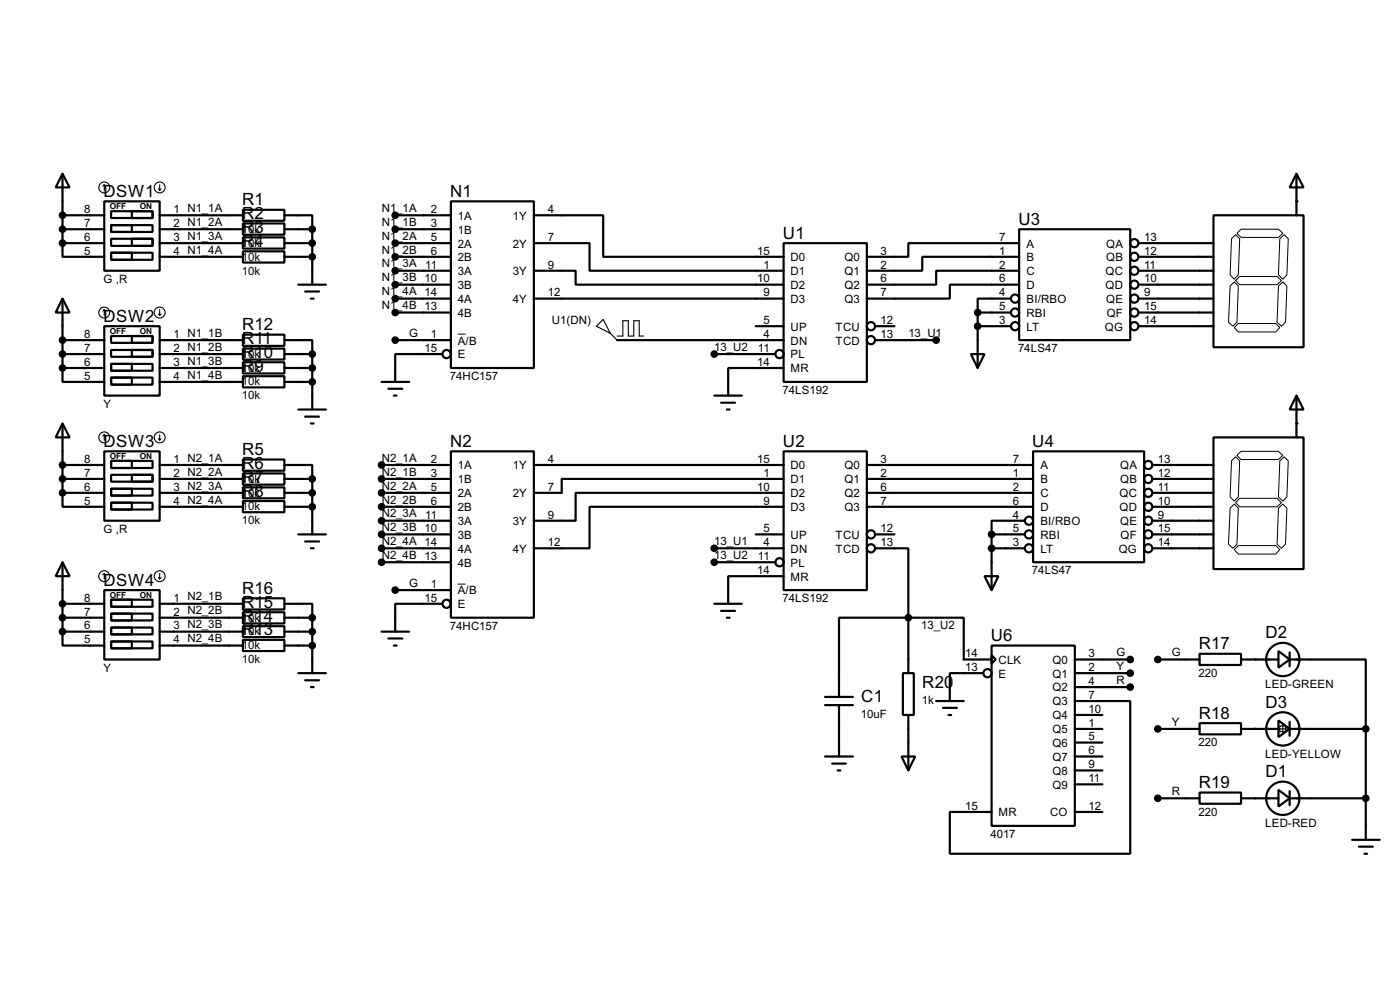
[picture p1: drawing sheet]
<svg xmlns="http://www.w3.org/2000/svg" width="256mm" height="180mm" viewBox="0 0 256 180" stroke-linecap="round" stroke-linejoin="round" font-family="sans-serif">
<g fill="none" stroke="#000" stroke-width=".4">
<path d="M11.5 31.8l1.3 2.5h-2.6zM11.5 39.4h7.6M11.5 31.8v12.7M19.1 36.9h10.2v12.7h-10.2zM20.4 38.7h7.6v1.2h-7.6zM24.2 38.7h3.8v1.2h-3.8zM29.3 39.4h15.2M44.5 38.4h7.6v2h-7.6zM52.1 39.4h5.1v2.6M72.4 39.4h10.2M82.6 36.9h15.2v30.5h-15.2zM97.8 39.4h12.7v7.6h33.1"/>
<path d="M222.3 39.4h16.5v24.2h-16.5zM237.5 31.8l1.3 2.5h-2.5zM237.5 31.8v7.6M11.5 54.7l1.3 2.5h-2.6zM11.5 44.5v2.5h7.6M11.5 44.5h7.6M11.5 54.7v12.7M11.5 42h7.6M19.1 59.7h10.2v12.7h-10.2zM20.4 41.2h7.6v1.3h-7.6zM20.4 41.2h3.8v1.3h-3.8zM20.4 43.7h7.6v1.3h-7.6z"/>
<path d="M20.4 46.3h7.6v1.3h-7.6zM20.4 46.3h3.8v1.3h-3.8zM24.2 43.7h3.8v1.3h-3.8zM29.3 44.5h15.2M29.3 47h15.2M29.3 42h15.2M44.5 40.9h7.6v2.1h-7.6zM44.5 43.5h7.6v2h-7.6zM44.5 46h7.6v2.1h-7.6zM52.1 44.5h5.1M52.1 47h5.1M52.1 42h5.1"/>
<path d="M54.7 52.1h5M55.9 53.4h2.6M57 54.7h.5M57.2 42v10.1M72.4 54.7h10.2M72.4 44.5h10.2M72.4 47h10.2M72.4 49.6h10.2M72.4 52.1h10.2M72.4 57.2h10.2M72.4 42h10.2M97.8 44.5h10.2v5.1h35.6"/>
<path d="M97.8 49.6h7.7v2.5h38.1M97.8 54.7h45.8M138.5 59.7h5.1M143.6 44.5h15.2v25.4h-15.2zM160.3 59.7h3.6M179.1 57.2h6.1M179.1 59.7h6.1M179.1 57.2v10.2M185.2 54.7h-6.1v2.5M186.7 42h20.4v20.3h-20.4zM186.7 44.5h-20.3v2.5h-7.6M186.7 47h-17.7v2.6h-10.2"/>
<path d="M186.7 49.6h-15.2v2.5h-12.7M186.7 52.1h-12.7v2.6h-15.2M208.6 54.7h13.7M208.6 44.5h13.7M208.6 47h13.7M208.6 49.6h13.7M208.6 52.1h13.7M208.6 57.2h13.7M208.6 59.7h13.7M11.5 77.5l1.3 2.6h-2.6zM11.5 67.4v2.5h7.6M11.5 62.3h7.6"/>
<path d="M11.5 64.8h7.6M11.5 77.5v12.7M11.5 67.4h7.6M20.4 61.5h7.6v1.3h-7.6zM20.4 64.1h7.6v1.2h-7.6zM20.4 66.6h7.6v1.3h-7.6zM20.4 66.6h3.8v1.3h-3.8zM20.4 69.1h7.6v1.3h-7.6zM20.4 69.1h3.8v1.3h-3.8zM24.2 61.5h3.8v1.3h-3.8zM24.2 64.1h3.8v1.2h-3.8zM29.3 62.3h15.2"/>
<path d="M29.3 64.8h15.2M29.3 67.4h15.2M29.3 69.9h15.2M44.5 68.9h7.6v2h-7.6zM44.5 66.3h7.6v2.1h-7.6zM44.5 63.8h7.6v2h-7.6zM44.5 61.3h7.6v2h-7.6zM52.1 62.3h5.1v2.5M52.1 64.8h5.1M52.1 67.4h5.1M52.1 69.9h5.1M54.7 75h5"/>
<path d="M55.9 76.3h2.6M57 77.5h.5M57.2 64.8v10.2M69.9 69.9h5.1M71.2 71.2h2.5M72.2 72.4h.5M72.4 62.3h10.2M81.1 64.8h-8.7v5.1M113.1 62.3h30.5M130.9 64.8h11.1M130.9 72.4h5M132.1 73.7h2.6"/>
<path d="M133.2 75h.5M143.6 67.4h-10.2v5M160.3 62.3h11.2M177.9 64.8h2.5l-1.3 2.6zM237.5 72.4l1.3 2.6h-2.5zM237.5 72.4v7.7M11.5 90.2v2.6h7.6M11.5 85.1h7.6M11.5 87.7h7.6M11.5 90.2h7.6M19.1 82.6h10.2v12.7h-10.2zM20.4 84.4h7.6v1.3h-7.6z"/>
<path d="M20.4 84.4h3.8v1.3h-3.8zM20.4 86.9h7.6v1.3h-7.6zM20.4 89.5h7.6v1.2h-7.6zM20.4 89.5h3.8v1.2h-3.8zM20.4 92h7.6v1.3h-7.6zM20.4 92h3.8v1.3h-3.8zM24.2 86.9h3.8v1.3h-3.8zM29.3 85.1h15.2M29.3 87.7h15.2M29.3 90.2h15.2M29.3 92.8h15.2M44.5 84.1h7.6v2.1h-7.6z"/>
<path d="M44.5 86.7h7.6v2h-7.6zM44.5 89.2h7.6v2h-7.6zM44.5 91.7h7.6v2.1h-7.6zM52.1 85.1h5.1v2.6M52.1 87.7h5.1M52.1 90.2h5.1M52.1 92.8h5.1M54.7 97.8h5M55.9 99.1h2.6M57.2 87.7v10.1M69.9 85.1h12.7M69.9 87.7h12.7"/>
<path d="M69.9 90.2h12.7M69.9 92.8h12.7M69.9 95.3h12.7M69.9 97.8h12.7M82.6 82.6h15.2v30.5h-15.2zM97.8 85.1h45.8M138.5 97.8h5.1M143.6 82.6h15.2v25.4h-15.2zM143.6 87.7h-40.7v2.5h-5.1M143.6 90.2h-38.1v5.1h-7.7M143.6 92.8h-35.6v7.6h-10.2M158.8 85.1h30.5"/>
<path d="M158.8 87.7h30.5M158.8 90.2h30.5M158.8 92.8h30.5M160.3 97.8h3.6M181.7 97.8h6.1M181.7 97.8v10.2M187.8 95.3h-6.1v2.5M189.3 82.6h20.3v20.3h-20.3zM211.1 85.1h11.2M211.1 87.7h11.2M211.1 90.2h11.2M211.1 92.8h11.2"/>
<path d="M211.1 95.3h11.2M211.1 97.8h11.2M222.3 80.1h16.5v24.1h-16.5zM11.5 102.9l1.3 2.6h-2.6zM11.5 115.6v2.6h7.6M11.5 102.9v12.7M11.5 110.5h7.6M11.5 115.6h7.6M11.5 113.1h7.6M19.1 108h10.2v12.7h-10.2zM20.4 109.8h7.6v1.3h-7.6zM20.4 109.8h3.8v1.3h-3.8z"/>
<path d="M20.4 112.3h7.6v1.3h-7.6zM20.4 112.3h3.8v1.3h-3.8zM20.4 114.9h7.6v1.2h-7.6zM20.4 114.9h3.8v1.2h-3.8zM20.4 117.4h7.6v1.3h-7.6zM20.4 117.4h3.8v1.3h-3.8zM29.3 110.5h15.2M29.3 115.6h15.2M29.3 113.1h15.2M29.3 118.2h15.2M44.5 117.1h7.6v2.1h-7.6zM44.5 114.6h7.6v2h-7.6z"/>
<path d="M44.5 112.1h7.6v2h-7.6zM44.5 109.5h7.6v2.1h-7.6zM52.1 110.5h5.1v2.6M52.1 115.6h5.1M52.1 113.1h5.1M52.1 118.2h5.1M57 100.4h.5M57.2 113.1v10.1M69.9 100.4h12.7M69.9 102.9h12.7M69.9 115.6h5.1M71.2 116.9h2.5"/>
<path d="M72.2 118.2h.5M72.4 108h10.2M81.1 110.5h-8.7v5.1M130.9 100.4h12.7M130.9 102.9h11.1M130.9 110.5h5M132.1 111.8h2.6M133.2 113.1h.5M143.6 105.5h-10.2v5M160.3 100.4h6.1v12.7M166.4 113.1h-12.7v14.5M166.4 113.1h10.2v7.6h5.1"/>
<path d="M166.4 113.1v10.1M180.4 105.5h2.5l-1.2 2.5zM181.7 118.2h15.2v33h-15.2zM181.7 119.9l.7 .8-.7 .8zM181.7 100.4h6.1M211.1 100.4h11.2M219.8 119.7h7.6v2h-7.6zM234.2 119.2l2.1 1.5-2.1 1.5zM236.3 119.4v2.6M54.7 123.2h5M55.9 124.5h2.6M57 125.8h.5"/>
<path d="M151.2 127.6h5.1M151.2 129.1h5.1M151.2 138.5h5.1M152.5 139.8h2.5M153.7 129.1v9.4M165.2 138.5h2.5l-1.3 2.5zM165.4 123.2h2v7.7h-2zM166.4 130.9v10.1M171.5 128.3h5.1M172.8 129.6h2.5M173.8 130.9h.5M180.1 123.2h-6.1v5.1"/>
<path d="M196.9 128.3h10.2v28h-33.1v-7.7h7.7M196.9 133.4h5.1M196.9 120.7h10.2M196.9 123.2h10.2M196.9 125.8h10.2M196.9 130.9h5.1M196.9 138.5h5.1M196.9 135.9h5.1M212.1 133.4h7.7M212.1 120.7h7.7M219.8 132.4h7.6v2h-7.6zM227.4 133.4h6.8"/>
<path d="M227.4 120.7h6.8M234.2 131.9l2.1 1.5-2.1 1.5zM236.3 120.7h13.9v12.7M236.3 133.4h13.9M236.3 132.1v2.6M250.2 133.4v20.3M153.5 141h.5M196.9 141h5.1M196.9 148.6h5.1M196.9 143.6h5.1M212.1 146.1h7.7M219.8 145.1h7.6v2h-7.6z"/>
<path d="M227.4 146.1h6.8M234.2 144.6l2.1 1.5-2.1 1.5zM236.3 146.1h13.9M236.3 144.8v2.6M247.7 153.7h5.1M249 155h2.5M250 156.3h.5"/>
<circle cx="159.5" cy="59.7" r=".75"/>
<circle cx="185.9" cy="54.7" r=".75"/>
<circle cx="185.9" cy="57.2" r=".75"/>
<circle cx="185.9" cy="59.7" r=".75"/>
<circle cx="207.8" cy="54.7" r=".75"/>
<circle cx="207.8" cy="57.2" r=".75"/>
<circle cx="207.8" cy="59.7" r=".75"/>
<circle cx="207.8" cy="52.1" r=".75"/>
<circle cx="207.8" cy="47" r=".75"/>
<circle cx="207.8" cy="49.6" r=".75"/>
<circle cx="207.8" cy="44.5" r=".75"/>
<circle cx="81.8" cy="64.8" r=".75"/>
<circle cx="142.8" cy="64.8" r=".75"/>
<circle cx="159.5" cy="62.3" r=".75"/>
<circle cx="159.5" cy="97.8" r=".75"/>
<circle cx="188.5" cy="95.3" r=".75"/>
<circle cx="188.5" cy="97.8" r=".75"/>
<circle cx="210.3" cy="85.1" r=".75"/>
<circle cx="210.3" cy="90.2" r=".75"/>
<circle cx="210.3" cy="97.8" r=".75"/>
<circle cx="210.3" cy="95.3" r=".75"/>
<circle cx="210.3" cy="87.7" r=".75"/>
<circle cx="210.3" cy="92.8" r=".75"/>
<circle cx="81.8" cy="110.5" r=".75"/>
<circle cx="142.8" cy="102.9" r=".75"/>
<circle cx="159.5" cy="100.4" r=".75"/>
<circle cx="188.5" cy="100.4" r=".75"/>
<circle cx="210.3" cy="100.4" r=".75"/>
<circle cx="180.9" cy="123.2" r=".75"/>
<circle cx="235" cy="120.7" r="3.1"/>
<circle cx="235" cy="133.4" r="3.1"/>
<circle cx="235" cy="146.1" r="3.1"/>
</g>
<g fill="#000">
<circle cx="237.5" cy="36.9" r=".2"/>
<circle cx="237.5" cy="77.5" r=".2"/>
<circle cx="229.9" cy="133.4" r=".2"/>
<circle cx="229.9" cy="120.7" r=".2"/>
<circle cx="229.9" cy="146.1" r=".2"/>
</g>
<g fill="none" stroke="#000" stroke-width=".18">
<path d="M225.4 52.4l.7-.8 .8 .8-.3 6.6-.7 .7-.8-.7zM225.6 43.7l.8-.7 .7 .7-.2 6.6-.8 .8-.7-.8zM226.1 60l.8-.8h6.8l.8 .8-.8 .8h-6.8zM226.4 51.4l.7-.8h6.9l.8 .8-.8 .7h-6.9zM226.6 42.7l.8-.7h6.8l.8 .7-.8 .8h-6.8zM234.2 52.4l.8-.8 .8 .8-.3 6.6-.7 .7-.8-.7zM234.5 43.7l.8-.7 .7 .7-.2 6.6-.8 .8-.8-.8zM83.9 61.2h1.4M225.4 93l.7-.7 .8 .7-.3 6.6-.7 .8-.8-.8zM225.6 84.4l.8-.8 .7 .8-.2 6.6-.8 .7-.7-.7zM226.6 83.4l.8-.8h6.8l.8 .8-.8 .7h-6.8zM227.1 91.2h6.9l.8 .8-.8 .8h-6.9l-.7-.8z"/>
<path d="M234.2 93l.8-.7 .8 .7-.3 6.6-.7 .8-.8-.8zM234.5 84.4l.8-.8 .7 .8-.2 6.6-.8 .7-.8-.7zM83.9 106.9h1.4M226.1 100.6l.8-.7h6.8l.8 .7-.8 .8h-6.8z"/>
</g>
<g fill="none" stroke="#000" stroke-width=".2">
<path d="M19.1 33.8l-.2 .3M19.1 33.8l.3 .3M19.1 33.8v1.1M29 34.6l.3 .3M29.3 33.8v1.1M29.5 34.6l-.2 .3M19.1 56.7v1M19.1 56.7l-.2 .3M19.1 56.7l.3 .3M29 57.5l.3 .2M29.3 56.7v1M29.5 57.5l-.2 .2"/>
<path d="M109.3 59.7l1.2-1.2 1.3 2.5zM19.1 79.6v1M19.1 79.6l-.2 .2M19.1 79.6l.3 .2M29.3 79.6v1M111.8 61l1.3 1.3M113.1 61.5h1v-2.8h1v2.8h1v-2.8h1v2.8h.8M29 80.3l.3 .3M29.5 80.3l-.2 .3M19.1 105v1M19.1 105l-.2 .2M19.1 105l.3 .2"/>
<path d="M29 105.7l.3 .3M29.3 105v1M29.5 105.7l-.2 .3M234 133.4h2M234.5 132.9h1v1h-1zM235 132.4v2"/>
<circle cx="19.1" cy="34.3" r="1"/>
<circle cx="29.2" cy="34.3" r="1"/>
<circle cx="19.1" cy="57.2" r="1"/>
<circle cx="29.2" cy="57.2" r="1"/>
<circle cx="19.1" cy="80.1" r="1"/>
<circle cx="29.2" cy="80.1" r="1"/>
<circle cx="19.1" cy="105.5" r="1"/>
<circle cx="29.2" cy="105.5" r="1"/>
</g>
<g fill="#000" stroke="#000" stroke-width=".4">
<circle cx="11.4" cy="39.4" r=".5"/>
<circle cx="72.4" cy="39.4" r=".5"/>
<circle cx="11.4" cy="44.5" r=".5"/>
<circle cx="11.4" cy="42" r=".5"/>
<circle cx="57.2" cy="44.5" r=".5"/>
<circle cx="57.2" cy="47" r=".5"/>
<circle cx="57.2" cy="42" r=".5"/>
<circle cx="72.4" cy="47" r=".5"/>
<circle cx="72.4" cy="49.6" r=".5"/>
<circle cx="72.4" cy="44.5" r=".5"/>
<circle cx="72.4" cy="42" r=".5"/>
<circle cx="72.4" cy="54.7" r=".5"/>
<circle cx="72.4" cy="52.1" r=".5"/>
<circle cx="72.4" cy="57.2" r=".5"/>
<circle cx="179.1" cy="59.7" r=".5"/>
<circle cx="179.1" cy="57.2" r=".5"/>
<circle cx="11.4" cy="67.4" r=".5"/>
<circle cx="11.4" cy="64.8" r=".5"/>
<circle cx="11.4" cy="62.3" r=".5"/>
<circle cx="57.2" cy="64.8" r=".5"/>
<circle cx="57.2" cy="67.4" r=".5"/>
<circle cx="57.2" cy="69.9" r=".5"/>
<circle cx="72.4" cy="62.3" r=".5"/>
<circle cx="130.8" cy="64.8" r=".5"/>
<circle cx="171.5" cy="62.3" r=".5"/>
<circle cx="11.4" cy="90.2" r=".5"/>
<circle cx="11.4" cy="85.1" r=".5"/>
<circle cx="11.4" cy="87.7" r=".5"/>
<circle cx="57.2" cy="87.7" r=".5"/>
<circle cx="57.2" cy="92.8" r=".5"/>
<circle cx="57.2" cy="90.2" r=".5"/>
<circle cx="69.9" cy="85.1" r=".5"/>
<circle cx="69.9" cy="97.8" r=".5"/>
<circle cx="69.9" cy="87.7" r=".5"/>
<circle cx="69.9" cy="92.8" r=".5"/>
<circle cx="69.9" cy="95.3" r=".5"/>
<circle cx="69.9" cy="90.2" r=".5"/>
<circle cx="181.6" cy="97.8" r=".5"/>
<circle cx="11.4" cy="115.6" r=".5"/>
<circle cx="11.4" cy="110.5" r=".5"/>
<circle cx="11.4" cy="113.1" r=".5"/>
<circle cx="57.2" cy="118.2" r=".5"/>
<circle cx="57.2" cy="113.1" r=".5"/>
<circle cx="57.2" cy="115.6" r=".5"/>
<circle cx="69.9" cy="102.9" r=".5"/>
<circle cx="69.9" cy="100.4" r=".5"/>
<circle cx="72.4" cy="108" r=".5"/>
<circle cx="130.8" cy="102.9" r=".5"/>
<circle cx="130.8" cy="100.4" r=".5"/>
<circle cx="166.4" cy="113.1" r=".5"/>
<circle cx="181.6" cy="100.4" r=".5"/>
<circle cx="207" cy="125.8" r=".5"/>
<circle cx="207" cy="120.7" r=".5"/>
<circle cx="207" cy="123.2" r=".5"/>
<circle cx="212.1" cy="120.7" r=".5"/>
<circle cx="212.1" cy="133.4" r=".5"/>
<circle cx="250.2" cy="133.4" r=".5"/>
<circle cx="212.1" cy="146.1" r=".5"/>
<circle cx="250.2" cy="146.1" r=".5"/>
</g>
<g font-size="3.5">
<text x="19" y="36">DSW1</text>
<text x="44.4" y="37.6">R1</text>
<text x="44.4" y="40.1">R2</text>
<text x="82.5" y="36">N1</text>
<text x="186.6" y="41.2">U3</text>
<text x="44.4" y="42.7">R3</text>
<text x="44.4" y="45.2">R4</text>
<text x="143.4" y="43.7">U1</text>
<text x="19" y="58.9">DSW2</text>
<text x="44.4" y="65.5">R10</text>
<text x="44.4" y="63">R11</text>
<text x="44.4" y="60.5">R12</text>
<text x="44.4" y="68.1">R9</text>
<text x="19" y="81.8">DSW3</text>
<text x="44.4" y="83.3">R5</text>
<text x="82.5" y="81.8">N2</text>
<text x="143.4" y="81.8">U2</text>
<text x="189.1" y="81.8">U4</text>
<text x="44.4" y="85.9">R6</text>
<text x="44.4" y="88.4">R7</text>
<text x="44.4" y="90.9">R8</text>
<text x="19" y="107.2">DSW4</text>
<text x="44.4" y="113.8">R14</text>
<text x="44.4" y="111.3">R15</text>
<text x="44.4" y="108.7">R16</text>
<text x="44.4" y="116.3">R13</text>
<text x="181.5" y="117.4">U6</text>
<text x="219.6" y="118.9">R17</text>
<text x="231.8" y="116.9">D2</text>
<text x="169" y="125.9">R20</text>
<text x="157.8" y="128.5">C1</text>
<text x="219.6" y="131.6">R18</text>
<text x="231.8" y="129.6">D3</text>
<text x="231.8" y="142.3">D1</text>
<text x="219.6" y="144.3">R19</text>
</g>
<g font-size="2.4">
<text x="15.4" y="39">8</text>
<text x="15.4" y="41.6">7</text>
<text x="31.8" y="39">1 N1_1A</text>
<text x="31.8" y="41.6">2 N1_2A</text>
<text x="69.9" y="41.3">N1_1B</text>
<text x="69.9" y="38.8">N1_1A</text>
<text x="78.9" y="39">2</text>
<text x="78.9" y="41.6">3</text>
<text x="83.9" y="40.2">1A</text>
<text x="94" y="40.2">1Y</text>
<text x="100.4" y="39">4</text>
<text x="15.4" y="44.1">6</text>
<text x="15.4" y="46.6">5</text>
<text x="31.8" y="44.1">3 N1_3A</text>
<text x="31.8" y="46.6">4 N1_4A</text>
<text x="44.3" y="42.6">10k</text>
<text x="44.3" y="45.2">10k</text>
<text x="44.3" y="47.7">10k</text>
<text x="69.9" y="46.4">N1_2B</text>
<text x="69.9" y="43.9">N1_2A</text>
<text x="78.9" y="44.1">5</text>
<text x="78.9" y="46.6">6</text>
<text x="83.9" y="42.7">1B</text>
<text x="83.9" y="45.3">2A</text>
<text x="83.9" y="47.8">2B</text>
<text x="94" y="45.3">2Y</text>
<text x="100.4" y="44.1">7</text>
<text x="138.7" y="46.6">15</text>
<text x="144.8" y="47.8">D0</text>
<text x="154.7" y="47.8">Q0</text>
<text x="161.3" y="46.6">3</text>
<text x="183.1" y="44.1">7</text>
<text x="183.1" y="46.6">1</text>
<text x="188" y="45.3">A</text>
<text x="188" y="47.8">B</text>
<text x="202.6" y="45.3">QA</text>
<text x="202.6" y="47.8">QB</text>
<text x="209.6" y="44.1">13</text>
<text x="209.6" y="46.6">12</text>
<text x="18.9" y="51.8">G ,R</text>
<text x="44.3" y="50.3">10k</text>
<text x="69.9" y="51.5">N1_3B 10</text>
<text x="69.9" y="49">N1_3A 11</text>
<text x="83.9" y="50.4">3A</text>
<text x="83.9" y="52.9">3B</text>
<text x="94" y="50.4">3Y</text>
<text x="100.4" y="49.2">9</text>
<text x="138.7" y="51.7">10</text>
<text x="139.9" y="49.2">1</text>
<text x="144.8" y="50.4">D1</text>
<text x="144.8" y="52.9">D2</text>
<text x="154.7" y="50.4">Q1</text>
<text x="154.7" y="52.9">Q2</text>
<text x="161.3" y="49.2">2</text>
<text x="161.3" y="51.7">6</text>
<text x="183.1" y="49.2">2</text>
<text x="183.1" y="51.7">6</text>
<text x="188" y="50.4">C</text>
<text x="188" y="52.9">D</text>
<text x="202.5" y="50.4">QC</text>
<text x="202.5" y="52.9">QD</text>
<text x="209.6" y="49.2">11</text>
<text x="209.6" y="51.7">10</text>
<text x="69.9" y="56.6">N1_4B 13</text>
<text x="69.9" y="54">N1_4A 14</text>
<text x="83.9" y="55.4">4A</text>
<text x="83.9" y="58">4B</text>
<text x="94" y="55.4">4Y</text>
<text x="100.4" y="54.3">12</text>
<text x="101.1" y="59.3">U1(DN)</text>
<text x="139.9" y="54.3">9</text>
<text x="139.9" y="59.3">5</text>
<text x="144.8" y="55.4">D3</text>
<text x="154.7" y="55.4">Q3</text>
<text x="161.3" y="54.3">7</text>
<text x="161.3" y="59.3">12</text>
<text x="183.1" y="54.3">4</text>
<text x="183.1" y="56.8">5</text>
<text x="183.1" y="59.3">3</text>
<text x="188" y="55.4">BI/RBO</text>
<text x="188" y="58">RBI</text>
<text x="202.6" y="55.4">QE</text>
<text x="202.7" y="58">QF</text>
<text x="209.6" y="54.3">9</text>
<text x="209.6" y="56.8">15</text>
<text x="209.6" y="59.3">14</text>
<text x="15.4" y="61.9">8</text>
<text x="15.4" y="64.4">7</text>
<text x="31.8" y="61.9">1 N1_1B</text>
<text x="31.8" y="64.4">2 N1_2B</text>
<text x="44.3" y="65.5">10k</text>
<text x="75" y="61.7">G</text>
<text x="77.8" y="64.4">15</text>
<text x="78.9" y="61.9">1</text>
<text x="83.9" y="63.1">A/B</text>
<text x="83.9" y="65.6">E</text>
<text x="130.9" y="64.2">13_U2</text>
<text x="138.9" y="64.4">11</text>
<text x="139.9" y="61.9">4</text>
<text x="144.8" y="60.5">UP</text>
<text x="144.8" y="63.1">DN</text>
<text x="144.8" y="65.6">PL</text>
<text x="153.1" y="60.5">TCU</text>
<text x="153.1" y="63.1">TCD</text>
<text x="161.3" y="61.9">13</text>
<text x="166.4" y="61.7">13_U1</text>
<text x="186.5" y="64.5">74LS47</text>
<text x="188" y="60.5">LT</text>
<text x="202.4" y="60.5">QG</text>
<text x="15.4" y="67">6</text>
<text x="15.4" y="69.5">5</text>
<text x="31.8" y="67">3 N1_3B</text>
<text x="31.8" y="69.5">4 N1_4B</text>
<text x="44.3" y="70.6">10k</text>
<text x="44.3" y="68">10k</text>
<text x="82.4" y="69.5">74HC157</text>
<text x="138.7" y="67">14</text>
<text x="144.8" y="68.1">MR</text>
<text x="18.9" y="74.6">Y</text>
<text x="44.3" y="73.1">10k</text>
<text x="143.4" y="72.1">74LS192</text>
<text x="15.4" y="84.7">8</text>
<text x="15.4" y="87.3">7</text>
<text x="15.4" y="89.8">6</text>
<text x="31.8" y="84.7">1 N2_1A</text>
<text x="31.8" y="87.3">2 N2_2A</text>
<text x="31.8" y="89.8">3 N2_3A</text>
<text x="44.3" y="88.4">10k</text>
<text x="69.9" y="84.5">N2_1A</text>
<text x="69.9" y="87.1">N2_1B</text>
<text x="69.9" y="89.6">N2_2A</text>
<text x="78.9" y="84.7">2</text>
<text x="78.9" y="87.3">3</text>
<text x="78.9" y="89.8">5</text>
<text x="83.9" y="85.9">1A</text>
<text x="83.9" y="88.5">1B</text>
<text x="94" y="85.9">1Y</text>
<text x="100.4" y="84.7">4</text>
<text x="100.4" y="89.8">7</text>
<text x="138.7" y="84.7">15</text>
<text x="138.7" y="89.8">10</text>
<text x="139.9" y="87.3">1</text>
<text x="144.8" y="85.9">D0</text>
<text x="144.8" y="88.5">D1</text>
<text x="154.7" y="85.9">Q0</text>
<text x="154.7" y="88.5">Q1</text>
<text x="161.3" y="84.7">3</text>
<text x="161.3" y="87.3">2</text>
<text x="161.3" y="89.8">6</text>
<text x="185.6" y="84.7">7</text>
<text x="185.6" y="87.3">1</text>
<text x="185.6" y="89.8">2</text>
<text x="190.6" y="85.9">A</text>
<text x="190.6" y="88.5">B</text>
<text x="205.2" y="85.9">QA</text>
<text x="205.2" y="88.5">QB</text>
<text x="212.1" y="84.7">13</text>
<text x="212.1" y="87.3">12</text>
<text x="212.1" y="89.8">11</text>
<text x="15.4" y="92.4">5</text>
<text x="31.8" y="92.4">4 N2_4A</text>
<text x="44.3" y="90.9">10k</text>
<text x="44.3" y="93.4">10k</text>
<text x="44.3" y="96">10k</text>
<text x="69.9" y="92.2">N2_2B</text>
<text x="69.9" y="94.7">N2_3A 11</text>
<text x="78.9" y="92.4">6</text>
<text x="83.9" y="91">2A</text>
<text x="83.9" y="93.6">2B</text>
<text x="94" y="91">2Y</text>
<text x="100.4" y="94.9">9</text>
<text x="139.9" y="92.4">9</text>
<text x="144.8" y="91">D2</text>
<text x="144.8" y="93.6">D3</text>
<text x="154.7" y="91">Q2</text>
<text x="154.7" y="93.6">Q3</text>
<text x="161.3" y="92.4">7</text>
<text x="185.6" y="92.4">6</text>
<text x="185.6" y="94.9">4</text>
<text x="190.6" y="91">C</text>
<text x="190.6" y="93.6">D</text>
<text x="205.1" y="91">QC</text>
<text x="205.1" y="93.6">QD</text>
<text x="212.1" y="92.4">10</text>
<text x="212.1" y="94.9">9</text>
<text x="18.9" y="97.5">G ,R</text>
<text x="69.9" y="97.2">N2_3B 10</text>
<text x="69.9" y="99.8">N2_4A 14</text>
<text x="83.9" y="96.1">3A</text>
<text x="83.9" y="98.6">3B</text>
<text x="83.9" y="101.2">4A</text>
<text x="94" y="96.1">3Y</text>
<text x="94" y="101.2">4Y</text>
<text x="100.4" y="100">12</text>
<text x="130.9" y="99.8">13_U1</text>
<text x="139.9" y="97.4">5</text>
<text x="139.9" y="100">4</text>
<text x="144.8" y="98.6">UP</text>
<text x="144.8" y="101.2">DN</text>
<text x="153.1" y="98.6">TCU</text>
<text x="153.1" y="101.2">TCD</text>
<text x="161.3" y="97.4">12</text>
<text x="161.3" y="100">13</text>
<text x="185.6" y="97.4">5</text>
<text x="185.6" y="100">3</text>
<text x="190.6" y="96.1">BI/RBO</text>
<text x="190.6" y="98.6">RBI</text>
<text x="190.6" y="101.2">LT</text>
<text x="204.9" y="101.2">QG</text>
<text x="205.2" y="96.1">QE</text>
<text x="205.3" y="98.6">QF</text>
<text x="212.1" y="97.4">15</text>
<text x="212.1" y="100">14</text>
<text x="69.9" y="102.3">N2_4B 13</text>
<text x="75" y="107.4">G</text>
<text x="78.9" y="107.6">1</text>
<text x="83.9" y="103.7">4B</text>
<text x="130.9" y="102.3">13_U2</text>
<text x="138.7" y="105.1">14</text>
<text x="138.9" y="102.5">11</text>
<text x="144.8" y="103.7">PL</text>
<text x="144.8" y="106.3">MR</text>
<text x="189.1" y="105.1">74LS47</text>
<text x="15.4" y="110.1">8</text>
<text x="15.4" y="112.7">7</text>
<text x="31.8" y="110.1">1 N2_1B</text>
<text x="31.8" y="112.7">2 N2_2B</text>
<text x="44.3" y="113.8">10k</text>
<text x="77.8" y="110.1">15</text>
<text x="83.9" y="108.8">A/B</text>
<text x="83.9" y="111.3">E</text>
<text x="143.4" y="110.2">74LS192</text>
<text x="15.4" y="115.2">6</text>
<text x="15.4" y="117.8">5</text>
<text x="31.8" y="115.2">3 N2_3B</text>
<text x="31.8" y="117.8">4 N2_4B</text>
<text x="44.3" y="118.8">10k</text>
<text x="44.3" y="116.3">10k</text>
<text x="82.4" y="115.3">74HC157</text>
<text x="168.8" y="115.2">13_U2</text>
<text x="18.9" y="122.9">Y</text>
<text x="44.3" y="121.4">10k</text>
<text x="176.8" y="120.3">14</text>
<text x="176.8" y="122.8">13</text>
<text x="182.9" y="121.5">CLK</text>
<text x="182.9" y="124">E</text>
<text x="192.8" y="121.5">Q0</text>
<text x="192.8" y="124">Q1</text>
<text x="199.4" y="120.3">3</text>
<text x="199.4" y="122.8">2</text>
<text x="199.4" y="125.4">4</text>
<text x="204.5" y="120.1">G</text>
<text x="204.5" y="122.6">Y</text>
<text x="204.5" y="125.2">R</text>
<text x="214.7" y="120.1">G</text>
<text x="219.6" y="123.9">220</text>
<text x="231.8" y="126">LED-GREEN</text>
<text x="157.7" y="131.4">10uF</text>
<text x="168.9" y="128.9">1k</text>
<text x="192.8" y="126.6">Q2</text>
<text x="192.8" y="129.1">Q3</text>
<text x="192.8" y="131.7">Q4</text>
<text x="199.4" y="127.9">7</text>
<text x="199.4" y="130.5">10</text>
<text x="192.8" y="134.2">Q5</text>
<text x="192.8" y="136.7">Q6</text>
<text x="199.4" y="133">1</text>
<text x="199.4" y="135.5">5</text>
<text x="214.7" y="132.8">Y</text>
<text x="219.6" y="136.6">220</text>
<text x="192.8" y="139.3">Q7</text>
<text x="192.8" y="141.8">Q8</text>
<text x="199.4" y="138.1">6</text>
<text x="199.4" y="140.6">9</text>
<text x="199.4" y="143.2">11</text>
<text x="231.8" y="138.7">LED-YELLOW</text>
<text x="176.8" y="148.2">15</text>
<text x="182.9" y="149.4">MR</text>
<text x="192.4" y="149.4">CO</text>
<text x="192.8" y="144.4">Q9</text>
<text x="199.4" y="148.2">12</text>
<text x="214.7" y="145.5">R</text>
<text x="219.6" y="149.3">220</text>
<text x="181.5" y="153.4">4017</text>
<text x="231.8" y="151.4">LED-RED</text>
</g>
<g font-size="1.7">
<text x="20.1" y="38.3">OFF</text>
<text x="25.6" y="38.3">ON</text>
<text x="20.1" y="61.2">OFF</text>
<text x="25.6" y="61.2">ON</text>
<text x="20.1" y="84.1">OFF</text>
<text x="25.6" y="84.1">ON</text>
<text x="20.1" y="109.5">OFF</text>
<text x="25.6" y="109.5">ON</text>
</g>
</svg>
